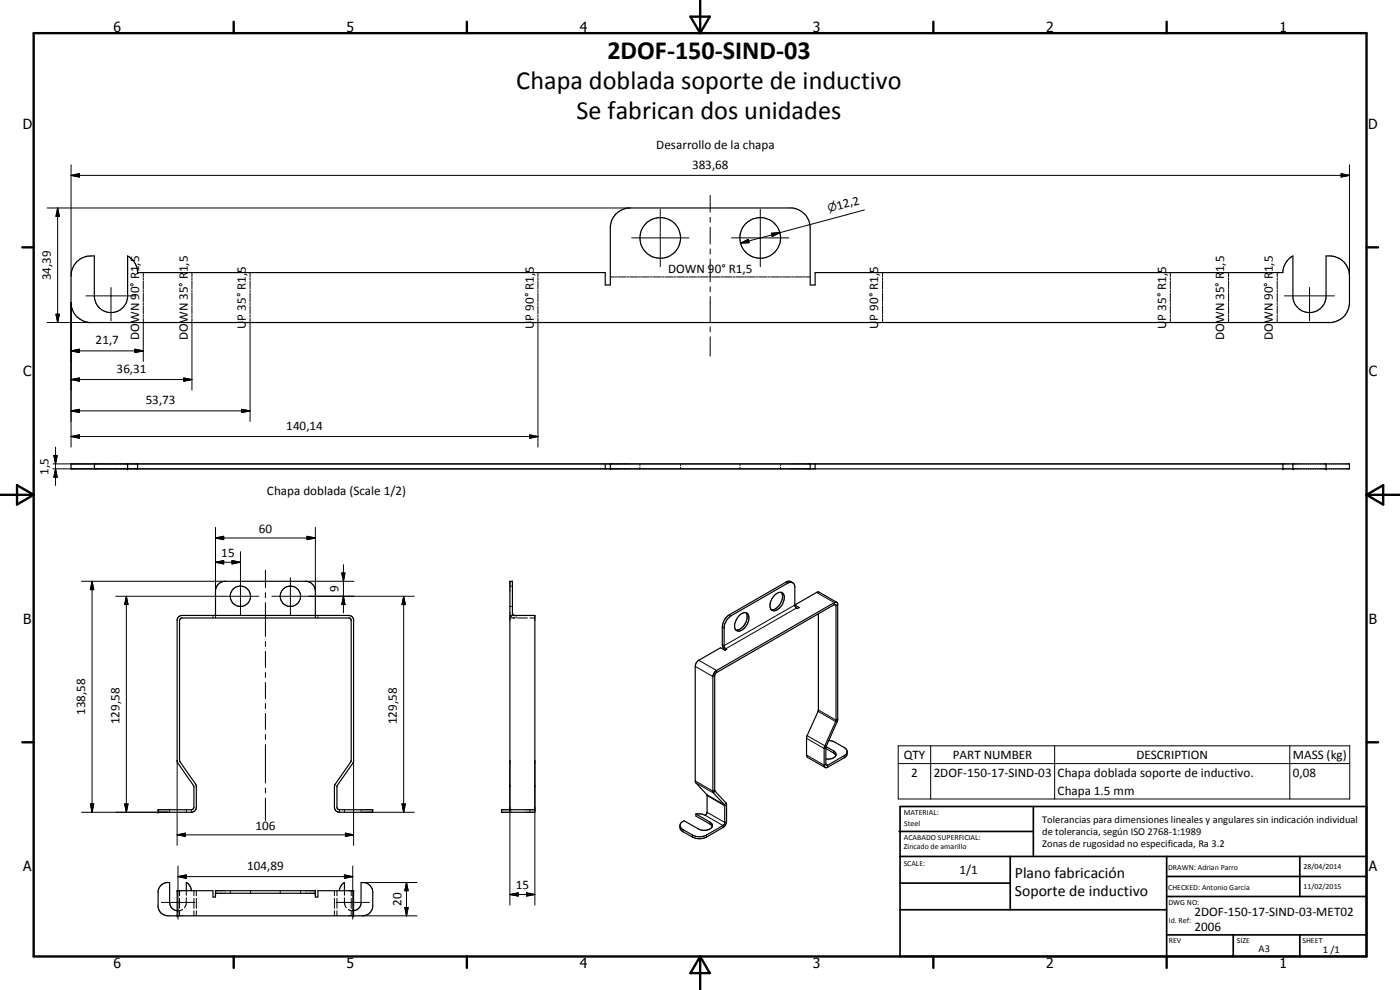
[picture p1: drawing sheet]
<svg xmlns="http://www.w3.org/2000/svg" width="420mm" height="297mm" viewBox="0 0 420 297" stroke-linecap="round" stroke-linejoin="round" font-family="sans-serif">
<g fill="none" stroke="#000" stroke-width=".35">
<path d="M23.1 78.5l1.9-1.2a6 6 0 0 1 3.3-.5v12a5 5 0 0 0 4.7 5 5 5 0 0 0 5.3-4.5v-12.5a5.8 5.8 0 0 1 3 5h140.3v3.7h1.6v-17.7a6 6 0 0 1 5.3-5.4h49.2a6.1 6.1 0 0 1 5.5 6v17.1h1.4v-3.7h140.4a5.9 5.9 0 0 1 3-5v12.5a5 5 0 0 0 5 4.5 5 5 0 0 0 5-4.5v-12.5a6.1 6.1 0 0 1 7 6v8a6 6 0 0 1-5.4 6h-372.9a6 6 0 0 1-5.4-6l.1-9.2 .6-1.7zM21.3 139.2h383.7v1.5h-383.7zM28.3 139.2v1.5M38.3 139.2v1.5M41.3 139.2v1.5M181.6 139.2v1.5M183.2 139.2v1.5M243.2 139.2v1.5M244.6 139.2v1.5M385 139.2v1.5M388 139.2v1.5M398 139.2v1.5"/>
<path d="M234.5 177.7a4 4 0 0 1-2.8 5.3l-.2-.1M234.5 177.7a1.71 1.71 0 0 1 .8 2.4 3.3 3.3 0 0 1-3.5 3.1l-.4-.3M234.5 177.7a3.9 3.9 0 0 0-3.1 5.2M237.9 174.8l-.7-.1-.8 .3-17 9.7a4.9 4.9 0 0 0-2.1 3.4v5.8l.8 .9-.5 .3-1.4-.7-6.7 3.8-.6 .7-.3 1v34.4l.1 .5 3.5 3.8v5.1l-.2 .7-.3 .2-1-.3-1.8-.1M237.9 174.8l-1-.4-1 .3-17 9.7a4.7 4.7 0 0 0-2.1 3.7v5.3l.3 1 .5 .7M237.9 174.8l.6 1.1v5.8l.3 .5 .5 .4 .5-.3-1.3-.8 7-3.9 5.6 3.1M53.6 185.1l1-.4h50l1.1 .4 .4 .7v42.6l-.1 .5-4.8 6.9-.1 6.4 .1 .4 .5 .4h10.2v.7h-10a1.52 1.52 0 0 1-1.5-1.5v-6.6l5-7.4v-42l-.2-.6-.4-.2h-50.4l-.5 .8v42l5 7.4v6.6l-.4 1-1.1 .5h-10v-.7h10.2l.6-.8-.1-6.4-4.8-6.9-.1-.5v-42.6zM64.7 184.7v-7.7a2.97 2.97 0 0 1 2.6-2.6h24.7a3.1 3.1 0 0 1 2.6 2.6v7.7M153.2 184.7l-.2-.8v-9.5h.8v9.5l.1 .4 .4 .4M223.8 183.8a3.9 3.9 0 0 1-2.7 5.3l-.3-.1M223.9 183.9a1.88 1.88 0 0 1 .7 2.7 3.8 3.8 0 0 1-3.1 2.8l-.7-.4M223.9 183.9a3.8 3.8 0 0 0-3.1 5.1"/>
<path d="M245.6 184.1v28.9l-3.5 7.9v5.8l.2 .5 5.4 3.1M251.1 180.7l-.7 .1-35.6 20.5-.4 .4-.5 1.3v34.5l3.6 4.1v5.3l-.5 .8-5 2.8a4.5 4.5 0 0 1-4.2 0l-3.1-1.7-.5-.6-.1-.5M251.1 180.7l.3 .5v34.8l-3.5 8M247.7 230.3l-.4-.5 .1-5.6 3.5-8v-34.6l-.3-.2-35.9 20.6-.2 .5v34.7l3.5 3.9v5.4l-.1 .8-.7 .9-5.2 3a4.7 4.7 0 0 1-4.2 0l-3.1-1.9-.5-.5-.1-1.1M247.9 224.6l2.3 1.3 .7 .8M247.9 224v5.3l.2 .4 5.5-3.1 .6-.6v-.5M247.9 224l2.3 1.3a1.19 1.19 0 0 1 .7 1.3 1.19 1.19 0 0 1-1.2 1l-1.8 .2M248.7 222.2l1.5 .3 3.2 1.8 .6 .5 .2 .7M254.2 225.5a1.55 1.55 0 0 1-.8 1.9l-5 2.8-.7 .1M153 243v-58.3h7.5v59h-10v-.7h10M208.9 244.2l4.2 2.5a1.17 1.17 0 0 1 .7 1.3 1.17 1.17 0 0 1-1.1 .9 4.1 4.1 0 0 1-3.1-.2l-4.3-2.4-1 .7-.2 .7M208.9 244.2v.7l4.2 2.4 .7 .7"/>
<path d="M53.2 273.3a2.55 2.55 0 0 1-2.3-2.5v-6a3 3 0 0 0-3.5 2.6v4.8a3 3 0 0 0 3 2.6h58.5a3 3 0 0 0 3-3v-4a3 3 0 0 0-3.5-3v6.3a2.62 2.62 0 0 1-2.3 2.2M53.2 274.8v-7.5h10.7v1.9h.8v-1.9h29.9v1.9h.8v-1.9h10.7v7.5M55.9 267.3v-2.5a3.1 3.1 0 0 1 1.5 2.5M64.7 268h29.9M101.9 267.3a2.89 2.89 0 0 1 1.5-2.5v2.5"/>
<circle cx="198.2" cy="71.4" r="6.1"/>
<circle cx="228.1" cy="71.4" r="6.1"/>
<circle cx="72.2" cy="178.9" r="3.1"/>
<circle cx="87.1" cy="178.9" r="3.1"/>
</g>
<g fill="none" stroke="#000" stroke-width=".3">
<path d="M21.3 52.6l2.5-.5v1zM21.3 52.6h383.7M21.3 49.4v33.4M213.1 58.6v5.1M402.5 52.1l2.5 .5-2.5 .5zM405 49.4v33.4M14.1 62.4h175M17.3 62.4l.5 2.5h-1zM17.3 62.4v34.4M189.6 71.4h17.1M198.2 62.8v17.2M213.1 65.2v1.5"/>
<path d="M213.1 68.2v5M213.1 74.7v1.5M213.1 77.7v6.8M219.5 71.4h17.3M222.3 72.9l2.3-1.1 .2 1zM228.2 62.8v17.2M231.5 70l2.5-.2-2.2 1.2zM234 69.8l-11.7 3.1M259.4 63l-25.4 6.8M14.1 96.8h13.2M16.8 94.3h1l-.5 2.5zM21.3 90.8v43.4"/>
<path d="M25.8 88.8h15M33.3 86.3v10M43 81.8v1.3M43 83.4v.6M43 84.3v2.5M43 87.1v.6M43 88v2.6M43 90.8v.7M43 91.8v2.5M43 94.6v.6M43 95.5v13M57.6 81.8v1.3"/>
<path d="M57.6 83.4v.6M57.6 84.3v2.5M57.6 87.1v.6M57.6 88v2.6M57.6 90.8v.7M57.6 91.8v2.5M57.6 94.6v.6M57.6 95.5v21.6M75 81.8v1.3M75 83.4v.6M75 84.3v2.5M75 87.1v.6"/>
<path d="M75 88v2.6M75 90.8v.7M75 91.8v2.5M75 94.6v.6M75 95.5v30.9M161.4 81.8v1.3M161.4 83.4v.6M161.4 84.3v2.5M161.4 87.1v.6M161.4 88v2.6M161.4 90.8v.7M161.4 91.8v2.5"/>
<path d="M161.4 94.6v.6M161.4 95.5v38.7M183.2 83.1h1.2M184.6 83.1h.6M185.5 83.1h2.4M188.2 83.1h.6M189 83.1h2.4M191.7 83.1h.6M192.6 83.1h2.3M195.2 83.1h.6M196.1 83.1h2.3M198.7 83.1h.6"/>
<path d="M199.6 83.1h2.4M202.3 83.1h.5M203.1 83.1h2.4M205.8 83.1h.6M206.7 83.1h2.3M209.3 83.1h.6M210.2 83.1h2.3M212.9 83.1h.5M213.1 86v1.5M213.1 89v7.6M213.1 98v1.6M213.7 83.1h2.4"/>
<path d="M216.4 83.1h.6M217.2 83.1h2.4M219.9 83.1h.6M220.8 83.1h2.4M223.5 83.1h.6M224.3 83.1h2.4M227 83.1h.6M227.9 83.1h2.3M230.5 83.1h.6M231.4 83.1h2.4M234 83.1h.6M234.9 83.1h2.4"/>
<path d="M237.6 83.1h.6M238.5 83.1h2.3M241.1 83.1h.6M242 83.1h1.2M264.9 81.8v1.3M264.9 83.4v.6M264.9 84.3v2.5M264.9 87.1v.6M264.9 88v2.6M264.9 90.8v.7M264.9 91.8v2.5M264.9 94.6v.6"/>
<path d="M264.9 95.5v1.3M351.2 81.8v1.3M351.2 83.4v.6M351.2 84.3v2.5M351.2 87.1v.6M351.2 88v2.6M351.2 90.8v.7M351.2 91.8v2.5M351.2 94.6v.6M351.2 95.5v1.3M368.7 81.8v1.3M368.7 83.4v.6"/>
<path d="M368.7 84.3v2.5M368.7 87.1v.6M368.7 88v2.6M368.7 90.8v.7M368.7 91.8v2.5M368.7 94.6v.6M368.7 95.5v1.3M383.3 81.8v1.3M383.3 83.4v.6M383.3 84.3v2.5M383.3 87.1v.6M383.3 88v2.6"/>
<path d="M383.3 90.8v.7M383.3 91.8v2.5M383.3 94.6v.6M383.3 95.5v1.3M385.5 88.8h15M393 86.3v10M21.3 105.3l2.5-.5v1zM21.3 113.9l2.5-.5v1zM21.3 105.3h21.7M21.3 113.9h36.3M40.5 104.8l2.5 .5-2.5 .5zM55.1 113.4l2.5 .5-2.5 .5z"/>
<path d="M213.1 101v5.8M15.9 139.2h369.1M16.2 136.7h1l-.5 2.5zM16.7 134.2v11.5M21.3 123.3l2.5-.5v1zM21.3 131l2.5-.5v1zM21.3 123.3h53.7M21.3 131h140.1M72.5 122.8l2.5 .5-2.5 .5zM159 130.5l2.4 .5-2.4 .5zM192.1 139.2v.5M204.2 139.2v.5"/>
<path d="M222.1 139.2v.5M234.3 139.2v.5M15.9 140.7h228.7M16.7 140.7l.5 2.5h-1zM64.7 158.2v19.2M94.6 158.2v19.2M192.1 140.2v.5M204.2 140.2v.5M222.1 140.2v.5M234.3 140.2v.5M24.5 174.4h43.1M27.6 174.4l.5 2.5h-1z"/>
<path d="M27.6 174.4v69.3M34.7 178.9h43M37.9 178.9l.5 2.5h-1zM37.9 178.9v64.8M64.7 161.4l2.4-.5v1zM64.7 168.7l2.4-.5v1zM64.7 161.4h29.9M64.7 168.7h7.5M69.6 168.2l2.6 .5-2.6 .5zM72.2 165.5v18.9M79.7 171.1v5.3M79.7 177.8v1.6"/>
<path d="M81.6 178.9h42.7M87.2 173.4v11M91.6 174.4h14.6M92.1 160.9l2.5 .5-2.5 .5zM102.6 171.9h.9l-.4 2.5zM103.1 178.9l.4 2.5h-.9zM103.1 169.4v14.5M121.1 178.9l.6 2.5h-1.1zM121.1 178.9v64.8M153 175.9h.3M153.5 175.9h.3M235.9 174.7l.5 .3"/>
<path d="M245.1 177.8l5.3 3-.1 .6 .6 .3 .5-.3M63.9 184.7v.2M63.9 185.2v.2M64.7 184.7v.2M64.7 185.2v.2M79.7 180.8v10.2M79.7 192.4v1.6M79.7 195.5v4.8M94.6 184.7v.2M94.6 185.2v.2M95.4 184.7v.2M95.4 185.2v.2"/>
<path d="M153 181.9h.3M153.2 184.7l.4 .3M153.5 181.9h.3M154 185.3l.5 .1h-1.5M154.9 184.7v.2M154.9 185.2v.2M155.3 185.4h3M159 185.4h1.5M208.6 199.9l5.3 3.1 .6-.3M209.7 198.1l5.3 3.1v.6M216.8 188.1l.5 .3M218.9 184.4l.5 .3"/>
<path d="M238.5 181.5l-21.2 12.2-.5-.3M239 182.4l-21.2 12.2v.3M79.7 201.8v1.4M79.7 204.8v4.8M79.7 211.1v1.5M79.7 214.1v4.8M245.5 213.4l5.7 3.2M245.6 213l5.3 3.1 .5-.3M53.2 228.2v25.5M79.7 220.4v1.5M79.7 223.4v11.5M79.7 236.4v1.5"/>
<path d="M79.7 239.4v6.8M106.1 228.2v25.5M153 228.2v43.4M160.5 228.2v43.4M208.6 234.3l5.3 3.1 .6-.3M208.9 234.9l5.3 3.1 .4-.6M212.1 238.4l5.3 3.1 .4-.6M212.2 238.7l5.3 3.1 .5-.3M242.1 226.5l5.2 3.1 .6-.3 .5 .3v.6M242.1 221.5l5.2 3.1 .6-.3M242.2 220.7l5.8 3.2M250.2 225.3v.6"/>
<path d="M253.4 226.7v.7M269.6 223.8h135.5v15.9h-135.5zM269.6 229.1h135.5M279.3 223.8v15.9M316.5 223.8v15.9M387.1 223.8v15.9M24.5 243.7h25.9M27.1 241.2h1l-.5 2.5zM37.4 241.2h1l-.5 2.5zM50.9 243v.2M50.9 243.5v.2M53.2 250.5l2.5-.5v1z"/>
<path d="M53.2 250.5h52.9M53.4 259.8v16M55.9 243v.2M55.9 243.5v.2M57.4 243v.2M57.4 243.5v.2M101.9 243v.2M101.9 243.5v.2M103.4 243v.2M103.4 243.5v.2M103.7 250l2.4 .5-2.4 .5zM105.9 259.8v16"/>
<path d="M108.4 243v.2M108.4 243.5v.2M108.9 243.7h15.4M120.6 241.2h1.1l-.6 2.5zM159 243v.2M159 243.5v.2M205 248.9v.7M207.8 250.5v.7M211.7 244.6l5.3 3.1v.6M212 250.5v.7M212.2 243.7l5.3 3.1 .5-.3M213.1 246.7v.6"/>
<path d="M48.4 270.8h10.1M53.4 263l2.5-.5v1zM53.4 263h52.5M53.9 267.3v1.5M53.9 269.5v3M53.9 273.3v1.5M54.8 272.9l-1.6 .4M55.9 267.3v1.3M55.9 269.4a3.2 3.2 0 0 1-.5 2.8v.1M58.2 267.3v1.5M58.2 269.5v3M58.2 273.3v1.5"/>
<path d="M58.9 267.3v1.5M58.9 269.5v3M58.9 273.3v1.5M69.1 267.3v.2M69.1 267.8v.2M75.2 267.3v.2M75.2 267.8v.2M84.1 267.3v.2M84.1 267.8v.2M90.2 267.3v.2M90.2 267.8v.2M100.4 267.3v1.5"/>
<path d="M100.4 269.5v3M100.4 273.3v1.5M100.9 270.8h10M101.1 267.3v1.5M101.1 269.5v3M101.1 273.3v1.5M103.4 262.5l2.5 .5-2.5 .5zM103.4 267.3v1.3M103.4 269.4v1.7l.5 1.2M104.6 272.9l1.5 .4M105.4 267.3v1.5M105.4 269.5v3"/>
<path d="M105.4 273.3v1.5M108.9 274.8h16.3M108.9 264.8h16.3M121.5 272.3h1l-.5 2.5zM122 264.8l.5 2.5h-1zM122 264.8v10M153 268.4l2.5-.5v1zM153 268.4h7.5M158 267.9l2.5 .5-2.5 .5z"/>
</g>
<g fill="#000">
<circle cx="38.3" cy="139.2" r=".18"/>
<circle cx="183.2" cy="139.2" r=".18"/>
<circle cx="385" cy="139.2" r=".18"/>
<circle cx="388" cy="139.2" r=".18"/>
<circle cx="398" cy="139.2" r=".18"/>
<circle cx="38.3" cy="140.7" r=".18"/>
<circle cx="183.2" cy="140.7" r=".18"/>
<circle cx="385" cy="140.7" r=".18"/>
<circle cx="388" cy="140.7" r=".18"/>
<circle cx="398" cy="140.7" r=".18"/>
<circle cx="153" cy="174.4" r=".18"/>
<circle cx="153.8" cy="174.4" r=".18"/>
<circle cx="64.7" cy="184.7" r=".18"/>
<circle cx="94.6" cy="184.7" r=".18"/>
<circle cx="47.4" cy="243" r=".18"/>
<circle cx="47.4" cy="243.7" r=".18"/>
<circle cx="153" cy="243" r=".18"/>
<circle cx="160.5" cy="243" r=".18"/>
<circle cx="53.2" cy="267.3" r=".18"/>
<circle cx="53.2" cy="274.8" r=".18"/>
<circle cx="64.7" cy="268" r=".18"/>
<circle cx="64.7" cy="267.3" r=".18"/>
<circle cx="94.6" cy="268" r=".18"/>
<circle cx="94.6" cy="267.3" r=".18"/>
<circle cx="106.1" cy="267.3" r=".18"/>
<circle cx="106.1" cy="274.8" r=".18"/>
</g>
<g fill="none" stroke="#000" stroke-width=".71">
<path d="M10.1 9.9h400v277.1h-400zM70.1 6.5v3.4M140.1 6.5v3.4M207.2 5h5.8l-2.9 4.9zM210.1 0v9.9M280.1 6.5v3.4M350.1 6.5v3.4M6.7 74.2h3.4M410.1 74.2h3.5M.1 148.5h10M5.1 145.6l5 2.9-5 2.9zM410.1 148.5h10"/>
<path d="M410.1 148.5l5-2.9v5.8zM6.7 222.7h3.4M410.1 222.7h3.5M70.1 287v3.4M140.1 287v3.4M210.1 287v10M210.1 287l2.9 5h-5.8zM280.1 287v3.4M350.1 287v3.4"/>
</g>
<g fill="none" stroke="#000" stroke-width=".51">
<path d="M269.8 249.5h40.3M270.1 242h140v45h-140zM270.1 257h140M303.2 257v16M310.1 242v15M350.1 257v30M390.1 257v12M270.1 265h33.1M270.1 273h80M350.1 269h60M350.1 263h60M350.1 280.5h60"/>
<path d="M370.1 280.5v6.5M390.1 280.5v6.5"/>
</g>
<g fill="#000">
<path d="M21.3 52.6l2.5-.5v1zM402.5 52.1l2.5 .5-2.5 .5zM17.3 62.4l.5 2.5h-1zM222.3 72.9l2.3-1.1 .2 1zM231.5 70l2.5-.2-2.2 1.2zM16.8 94.3h1l-.5 2.5zM21.3 105.3l2.5-.5v1zM21.3 113.9l2.5-.5v1zM40.5 104.8l2.5 .5-2.5 .5zM55.1 113.4l2.5 .5-2.5 .5zM16.2 136.7h1l-.5 2.5zM21.3 123.3l2.5-.5v1z"/>
<path d="M21.3 131l2.5-.5v1zM72.5 122.8l2.5 .5-2.5 .5zM159 130.5l2.4 .5-2.4 .5zM16.7 140.7l.5 2.5h-1zM27.6 174.4l.5 2.5h-1zM64.7 161.4l2.4-.5v1zM64.7 168.7l2.4-.5v1zM69.6 168.2l2.6 .5-2.6 .5zM92.1 160.9l2.5 .5-2.5 .5zM102.6 171.9h.9l-.4 2.5zM37.9 178.9l.5 2.5h-1zM103.1 178.9l.4 2.5h-.9z"/>
<path d="M121.1 178.9l.6 2.5h-1.1zM27.1 241.2h1l-.5 2.5zM37.4 241.2h1l-.5 2.5zM53.2 250.5l2.5-.5v1zM103.7 250l2.4 .5-2.4 .5zM120.6 241.2h1.1l-.6 2.5zM53.4 263l2.5-.5v1zM103.4 262.5l2.5 .5-2.5 .5zM121.5 272.3h1l-.5 2.5zM122 264.8l.5 2.5h-1zM153 268.4l2.5-.5v1zM158 267.9l2.5 .5-2.5 .5z"/>
</g>
<g font-size="7.9">
<text x="182.3" y="17.7">2DOF-150-SIND-03</text>
<text x="154.9" y="26.8">Chapa doblada soporte de inductivo</text>
<text x="173" y="35.7">Se fabrican dos unidades</text>
</g>
<g font-size="4.7">
<text x="304.6" y="263.5">Plano fabricación</text>
<text x="304.6" y="268.9">Soporte de inductivo</text>
</g>
<g font-size="4.2">
<text x="34" y="9.6">6</text>
<text x="104" y="9.6">5</text>
<text x="174" y="9.6">4</text>
<text x="244" y="9.6">3</text>
<text x="314" y="9.6">2</text>
<text x="384" y="9.6">1</text>
<text x="6.8" y="38.7">D</text>
<text x="410.6" y="38.7">D</text>
<text x="7" y="112.9">C</text>
<text x="410.8" y="112.9">C</text>
<text x="7" y="187.1">B</text>
<text x="410.8" y="187.1">B</text>
<text x="7" y="261.4">A</text>
<text x="410.8" y="261.4">A</text>
<text x="34" y="290.4">6</text>
<text x="104" y="290.4">5</text>
<text x="174" y="290.4">4</text>
<text x="244" y="290.4">3</text>
<text x="314" y="290.4">2</text>
<text x="384" y="290.4">1</text>
</g>
<g font-size="3.9">
<text x="197" y="44.7">Desarrollo de la chapa</text>
<text x="207.7" y="50.6">383,68</text>
<text x="251.4" y="62.9" transform="rotate(-15 251.4 62.9)">12,2</text>
<text x="41.7" y="81.6" transform="rotate(-90 41.7 81.6)">1,5</text>
<text x="56.3" y="81.6" transform="rotate(-90 56.3 81.6)">1,5</text>
<text x="200.5" y="81.8">DOWN 90° R1,5</text>
<text x="367.4" y="81.6" transform="rotate(-90 367.4 81.6)">1,5</text>
<text x="382" y="81.6" transform="rotate(-90 382 81.6)">1,5</text>
<text x="15.3" y="84.1" transform="rotate(-90 15.3 84.1)">34,39</text>
<text x="41.7" y="101.9" transform="rotate(-90 41.7 101.9)">DOWN 90° R</text>
<text x="56.3" y="101.9" transform="rotate(-90 56.3 101.9)">DOWN 35° R</text>
<text x="73.8" y="98.7" transform="rotate(-90 73.8 98.7)">U</text>
<text x="73.8" y="96.2" transform="rotate(-90 73.8 96.2)">P 35° R1,5</text>
<text x="160.2" y="98.7" transform="rotate(-90 160.2 98.7)">U</text>
<text x="160.2" y="96.2" transform="rotate(-90 160.2 96.2)">P 90° R1,5</text>
<text x="263.5" y="98.7" transform="rotate(-90 263.5 98.7)">U</text>
<text x="263.5" y="96.2" transform="rotate(-90 263.5 96.2)">P 90° R1,5</text>
<text x="350" y="98.7" transform="rotate(-90 350 98.7)">U</text>
<text x="350" y="96.2" transform="rotate(-90 350 96.2)">P 35° R1,5</text>
<text x="367.4" y="101.9" transform="rotate(-90 367.4 101.9)">DOWN 35° R</text>
<text x="382" y="101.9" transform="rotate(-90 382 101.9)">DOWN 90° R</text>
<text x="28.7" y="103.2">21,7</text>
<text x="35" y="111.8">36,31</text>
<text x="43.7" y="121.2">53,73</text>
<text x="85.9" y="128.9">140,14</text>
<text x="14.6" y="142.4" transform="rotate(-90 14.6 142.4)">1,5</text>
<text x="80.1" y="148.5">Chapa doblada (Scale 1/2)</text>
<text x="77.7" y="159.9">60</text>
<text x="66.4" y="167.2">15</text>
<text x="101.5" y="177.7" transform="rotate(-90 101.5 177.7)">9</text>
<text x="25.6" y="214.5" transform="rotate(-90 25.6 214.5)">138,58</text>
<text x="35.9" y="217.3" transform="rotate(-90 35.9 217.3)">129,58</text>
<text x="119.1" y="217.3" transform="rotate(-90 119.1 217.3)">129,58</text>
<text x="271.2" y="227.7">QTY</text>
<text x="286" y="227.7">PART NUMBER</text>
<text x="341.1" y="227.7">DESCRIPTION</text>
<text x="388" y="227.8">MASS (kg)</text>
<text x="273.4" y="233">2</text>
<text x="280.2" y="233">2DOF-150-17-SIND-03</text>
<text x="317.4" y="233.1">Chapa doblada soporte de inductivo.</text>
<text x="388" y="233">0,08</text>
<text x="317.4" y="238.4">Chapa 1.5 mm</text>
<text x="76.7" y="248.9">106</text>
<text x="74.2" y="261">104,89</text>
<text x="287.9" y="262.1">1/1</text>
<text x="154.8" y="266.8">15</text>
<text x="120.5" y="271.8" transform="rotate(-90 120.5 271.8)">20</text>
<text x="358.5" y="275">2DOF-150-17-SIND-03-MET02</text>
<text x="358.5" y="279.4">2006</text>
</g>
<text font-size="3.3" x="248.7" y="63.7" transform="rotate(-15 248.7 63.7)">⌀</text>
<g font-size="3.1">
<text x="312.7" y="246.8">Tolerancias para dimensiones lineales y angulares sin indicación individual</text>
<text x="312.7" y="250.4">de tolerancia, según ISO 2768-1:1989</text>
<text x="312.7" y="254">Zonas de rugosidad no especificada, Ra 3.2</text>
<text x="377.7" y="285.6">A3</text>
<text x="397" y="285.9">1 /1</text>
</g>
<g font-size="2.4">
<text x="271.2" y="244.4">MATERIAL:</text>
<text x="271.3" y="252">ACABADO SUPERFICIAL:</text>
<text x="271.4" y="247.9">Steel</text>
<text x="271.3" y="254.6">Zincado de amarillo</text>
<text x="271.2" y="259.7">SCALE:</text>
<text x="350.6" y="261">DRAWN: Adrian Parro</text>
<text x="391.2" y="260.6">28/04/2014</text>
<text x="350.6" y="267.1">CHECKED: Antonio García</text>
<text x="391.2" y="266.7">11/02/2015</text>
<text x="350.6" y="271.4">DWG NO:</text>
<text x="350.8" y="276.9">Id. Ref:</text>
<text x="350.8" y="282.8">REV</text>
<text x="371.2" y="282.9">SIZE</text>
<text x="390.9" y="282.9">SHEET</text>
</g>
</svg>
